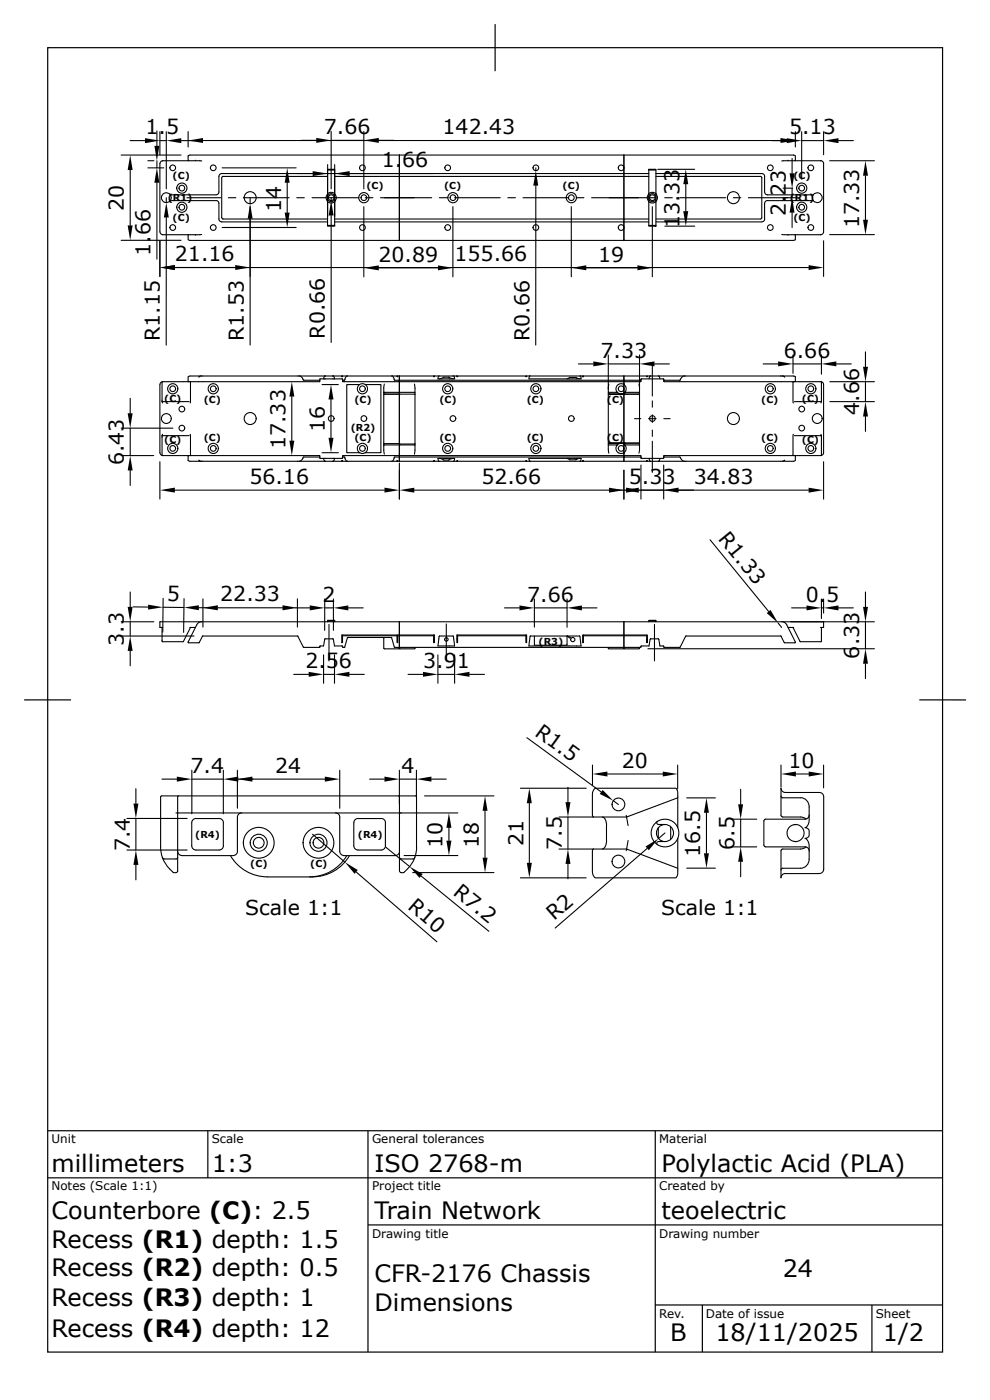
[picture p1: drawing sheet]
<svg xmlns="http://www.w3.org/2000/svg" width="210mm" height="297mm" viewBox="0 0 210 297" stroke-linecap="round" stroke-linejoin="round" font-family="sans-serif">
<g fill="none" stroke="#000" stroke-width=".23">
<path d="M25.7 32.9h12.8M27.6 29.9h3.2M27.6 36.1v11.8M31.4 34.1h1.3M31.4 35.7h3.4M33.3 27.8v3.2M33.3 34.1v1.6M33.3 38.8v16.2M34 28v4.9M34 34.8v14.4M34 29.9h1.3M35.3 28v12.1"/>
<path d="M38.5 29.9h3.2M39.9 28v3.2M41.5 34v.1M42.8 34.2l-8.3-.1a.61 .61 0 0 0-.5 .6M43.1 29.8h122.6M47.2 35.7h15.7M61 38.8v6.4M69.6 37.5h-22.4l-.1 .3v8.4l.3 .3h22.2M69.6 36.1v-.1h1.5v.1h-1.5v6.3M69.6 35v11M70.3 27.9v12.2M71.1 36.1v6.8"/>
<path d="M71.1 37.5h66.7M71.1 35v11M77.3 27.9v12.2M84.8 32.9v18.2M84.8 32.9h-44.4l-.5 .2v.9l.2 .1M84.8 32.9h47.7M113.8 35.7v.6M113.8 39.4v33.9M132.5 32.9v18.2M132.5 32.9h36l.4 .2v.9M137.8 36.9h-90.7a.6 .6 0 0 0-.6 .6v3.3a.6 .6 0 0 1-.6 .6l-9.8-.1M137.8 36h1.5v.1h-1.5z"/>
<path d="M137.8 36.1v5M139.3 36.9h22.5a.6 .6 0 0 1 .6 .6M139.3 37.5h22.2M139.3 36.1v5M139.7 36h7.8M145.6 39.1v5.8M161.5 37.5l.3 .3v8.4l-.3 .3M162.4 37.5v3.3M163.9 29.9h3.2M166.3 40h2M167.3 34v.1M168.2 33.6v3.2"/>
<path d="M168.2 40v2M168.9 28v3.2M168.9 34l-.1 .1M170.2 29.9h4.7M170.2 28v10.1M174.3 34.1a.6 .6 0 0 1 .6 .6M174.3 34.1l-8.3 .1M174.3 34.1h.1M174.9 28v4.9M174.9 34.8v14.4M176.2 34.1h9.5M178.1 29.9h3.1"/>
<path d="M183.8 37.3v9.4M25.7 51h12.8M34 51.1v7.6M34 49.2a.61 .61 0 0 0 .5 .6h8.3M35.3 42v1M35.3 46.2v27.1M36.2 42.6h9.7M36.2 42.6h-.1M37.1 56.8h134.6M39.7 42h7.1M40.1 49.8l-.2 .2v.9l.5 .2h44.4M41.5 49.9v.1"/>
<path d="M45.9 42.6a.6 .6 0 0 1 .6 .6v3.3a.6 .6 0 0 0 .6 .6M47.1 47.1h22.5M47.2 48.3h15.7M48.5 42h1.6M51.7 42h9.7M53.1 42v1.3M53.1 43.9v29.4M63 42h1.6M66.3 42h9.7M69.6 42.4v5.5M69.6 41.6a.85 .85 0 0 1 .7-.5 .85 .85 0 0 1 .8 .5M69.6 42.4a.85 .85 0 0 0 .7 .4 .85 .85 0 0 0 .8-.4"/>
<path d="M69.6 41.2l-.4 .8 .4 .8M70.3 42v.6M70.3 45.8v26.9M71.1 42.9v5h-1.5v.1h1.5v-.1M71.1 46.5h66.7M71.1 47.1h66.7M71.1 41.1a1.14 1.14 0 0 0-1.5 0M71.1 42.8a1.14 1.14 0 0 1-1.5 0M71.1 41.2l.3 .8-.3 .8M77.3 43.9v14.9M77.6 42h1.6M80.4 56.9h12.6"/>
<path d="M80.8 42h10.9M84.8 51.1h47.7M93.3 42h1.6M96.2 43.9v14.9M96.5 42h9.7M107.8 42h1.7M111.1 42h9.7M121.3 43.9v14.9M122.4 42h1.6M124.5 56.9h10.9M125.6 42h13.9M137.8 42.4a.85 .85 0 0 0 .7 .4 .85 .85 0 0 0 .8-.4"/>
<path d="M137.8 41.6a.85 .85 0 0 1 .7-.5 .85 .85 0 0 1 .8 .5M137.8 47.9h1.5v.1h-1.5zM137.8 41.6v.8M137.8 41.1v.5M137.8 42.4v.5M137.8 42.9v5M137.8 41.2l-.4 .8 .4 .8M137.8 42.8a1.14 1.14 0 0 0 1.5 0M137.8 41.1a1.14 1.14 0 0 1 1.5 0M138.5 43.9v14.9M139.3 41.2l.3 .8-.3 .8M139.3 41.6v.8"/>
<path d="M139.3 41.1v.5M139.3 42.4v.5M139.3 46.5h22.2M139.3 47.1h22.5M139.3 42.9v5M141.1 42h1.7M141.2 48h6.3M144.4 42h9.7M155.7 42h1.6M158.9 42h10.3M162.4 43.2v3.3M162.4 46.5a.6 .6 0 0 1-.6 .6"/>
<path d="M162.4 40.8a.6 .6 0 0 0 .6 .6l9.7-.1M163 42.6h9.6M163 42.6a.6 .6 0 0 0-.6 .6M166 49.8l8.3 .1M167.3 49.9v.1M168.2 45.2v3.1M168.8 49.8l.1 .2M168.9 50v.9l-.4 .2h-36M172.6 42.6h.1M172.7 41.3a1.04 1.04 0 0 0 0 1.3M172.7 41.3a1.04 1.04 0 0 1 1.6-.1 1.04 1.04 0 0 1 0 1.6 1.04 1.04 0 0 1-1.6-.2M174.3 49.9h.1"/>
<path d="M174.4 49.8h-.1M174.9 49.2a.6 .6 0 0 1-.6 .6M174.9 51.1v7.6M176.2 49.8h9.5M42.3 80l-.1 .1M42.3 80h.1M42.7 79.8l-.4 .2M63.5 79.8l.5 .2 .5 .8h3.4M69 79.9l-.3 .5M70.7 79.9h.1M70.8 79.8l.2 .6M72.6 79.9v.1h.1v-.1"/>
<path d="M73.7 79.8l-.3 .3-.2 .6-.5-.1M83.2 79.8l.4 .3 .2 .6 1 .1v.3h-11.9l-.2-.6M84.3 79.9h-43.9l-.5 .1v1l.2 .1M84.3 79.9v.1h.2v-.1M84.3 79.9h.5M84.8 79.9v.9h47.7v-.9M84.8 79.9v3.5M84.8 79.9h7.4M92.1 79.9v.1h.1v-.1M92.2 79.9h4.8M93.2 79.8l-.2 .6M96.4 79.8l.1 .6"/>
<path d="M97 79.9v.1h.2v-.1h14.5v.1h.1v-.1M97 79.9h.2M111.7 79.9h12M112.5 79.8l-.2 .6M122.8 77.3h3.2M123.2 79.8l.2 .6M123.7 79.9h.2v.1h-.2zM123.9 79.9h8.6M129.2 75.4v7.3M129.2 77.3h6.6M132.5 79.9v1.1M132.5 79.9h4.8v.1h.2v-.1"/>
<path d="M135.8 75.4v7.3M137.3 79.9h.8M138.5 77.5v6.6M139 77.3h3.1M139.8 79.9h28.7l.4 .1v1M145.3 79.8l-.4 .2-.6 .8h-3.2l-.2-.2M162.1 77.3h3.1M166.1 79.8l.4 .2M166.5 80h.1M166.5 80l.1 .1M168.4 77.3h6M168.4 75.4v3.9"/>
<path d="M174.4 75.4v4.1M177.6 77.3h3.2M183.8 74.7v3.2M25.7 96.8h6.9M25.7 90.9h11M27.6 84.6v3.2M27.6 90.9v5.9M27.6 99.9v3.2M34 81.7v14.4v.3l.5 .3M34 98.1v7.9M34.4 85.2l.1 .1M34.4 96.6l.1 .2"/>
<path d="M34.5 92.2l-.1 .3v4.1M34.5 96.8h33.3M34.5 85.3h5.7M34.5 92.5h5.7M34.5 81l-.1 .2v4.1l.1 .3M34.5 92.5l-.1 .2M40.1 96.7l-.2 .2v.9l.5 .2h30.3M40.3 81l.2 .2-.1 4.4M40.4 92.2v4.4M40.5 96.6l-.2 .2M42.2 97.7l.1 .1M42.3 97.8h.1"/>
<path d="M42.3 97.8l.4 .2M62 84.2v9.4M64.3 97.3l-.3 .5-.5 .2M64.4 97.1l-.1 .2M67.8 96.7l.1 .2M67.9 96.9v.4M67.9 97.1h-3.5M67.9 80.9l-.1 .2h-33.3l-.5 .3v.3M67.9 97.3h4.8M68.4 96.1h3.5M68.4 81.7h3.5M68.7 97.4l.3 .6"/>
<path d="M70.3 84.8v8.2M70.7 98h.1M70.7 98h2M71 97.4l-.2 .6M72.6 98v-.2h.1v.2h1M72.7 80.5h-4.7l-.1 .5M72.7 97.2l.4-.1 .2 .2M72.9 96.8h11.9v.1M72.9 96.7l-.2 .6M73.3 97.3l.4 .7M73.7 98h9.5M73.8 81.7h2.6"/>
<path d="M73.8 81.7l-.2 .1v14.2l.2 .1h2.6M76.4 96.1a1.08 1.08 0 0 0 1.2 0M76.4 96.1a1.08 1.08 0 0 1-.3-1.6 1.08 1.08 0 0 1 1.7 0 1.08 1.08 0 0 1-.2 1.6M77.6 96.1h3.2M77.6 81.7h3.2M80.8 81.7l.1 14.3-.1 .1M81.5 83.8h.1M81.5 83.4v.4M81.5 94.1v.3M81.6 81.6l-.1 1.8h3.3M81.6 83.7h.1M81.6 83.7h3.1z"/>
<path d="M83.2 98h1.1v-.2l.5 .2M83.7 97.3l.1-.2h48.7v.9M83.7 97.3l-.5 .7M84.3 98h.2M84.7 83.7h.1M84.8 94.4h-3.3l.1 2.1M84.8 96.9v1.1M84.8 83.8v13.1M84.8 94.4v2.4h47.7v1.2M84.8 83.7v10.4l-.1 .1h-3.2v-10.4M84.8 94.4h3.3l-.1 2.1M84.8 83.7h3.3v10.5h-3.3"/>
<path d="M84.8 83.4h3.3M84.8 98h7.3M84.8 98.4v7.6M88 81.6l.1 2.1M88.1 94.2v.2M92.1 98v-.2h.1v.2M92.1 98h1.1M93 80.5h3.5M93.2 98h4M93.2 97.4l1 .3M94.2 80.1l-1 .4M94.2 80.1h1.1l1 .4"/>
<path d="M96.3 97.4l-1 .3h-1.1M96.5 97.4h-3.5l.2 .6M96.5 97.4l-.1 .6M97 98v-.2h.2v.2h14.5v-.2h.1v.2M111.7 98h20.8M112.3 80.5h11.1M112.3 97.4h11.1M112.3 97.4l.2 .6M120.4 80.5h.1M120.4 97.4h.1M120.4 97.4l.6 .2M120.9 80.2l-.5 .2"/>
<path d="M121 97.7h1.2M122.2 80.2h-1.3M122.2 80.2h.1M122.3 80.2l.9 .3M123.2 97.4l-1 .2M123.4 97.4l-.2 .6M123.7 98v-.2h.2v.2M129.2 94.4l.1 1.9M129.2 83.4v11l1.9 .1a1.1 1.1 0 0 0 .2 1.7M129.3 81.6l-.1 1.8 1.9-.1a1.1 1.1 0 0 1 .2-1.6M129.3 94.1h.1M129.3 83.7h.1"/>
<path d="M129.3 83.7h3.1h-3.1M131.1 83.3a1.08 1.08 0 0 0 1.4 .2M131.3 81.7l.6-.2 .6 .2M132.4 94.1h.1M132.4 94.2l.1 .1M132.4 94.1h-3.1h3.1M132.4 83.7h.1M132.5 94.3a1.08 1.08 0 0 0-1.4 .2M132.5 81v.1h-47.7v2.6M132.5 81.7v14.4M132.5 83.5l-.1 .1M132.5 81.5v.2"/>
<path d="M132.5 81.5v-.4v.5M132.5 96.1a1.09 1.09 0 0 0 .2-1.6l3.1-.1-.1 1.9M132.5 81.5v15.3v-.5M132.5 81v.1h3.5l.2-.6h4.7l.2 .6h27.7M132.5 94.3l.1 .1M132.5 81.7a1.09 1.09 0 0 1 .2 1.6l3.1 .1v11M132.5 98h4.8v-.2h.2v.2M132.5 99.9v6.1M132.5 96.1l-.6 .2-.6-.1M132.5 83.5h.1M132.5 94.4l.2 .1M132.6 94.1h.1"/>
<path d="M132.6 83.7h.1M132.6 83.7h3.1M132.6 94.1h3.1M132.7 83.3l-.2 .2M134.7 88.9h1.4M135.7 81.6l.1 1.8M135.7 83.7h.1M135.7 94.1h.1M136 96.8h-3.5v.3l3.6 .1M136 96.7l.1 .6M136.1 98.8v7.2M136.1 80.6l-.1 .2h-3.5v.2"/>
<path d="M136.1 97.3h4.8M137.3 98h.8M137.7 88.9h1.6M137.8 80.4l.3-.5h1.8l.2 .5M137.8 97.4l.3 .6h1.8l.2-.6M138.5 85.2v1.3M138.5 88.1v1.6M138.5 91.3v1.4M138.5 93.7v6.6M140.9 98.8v7.2M141 88.9h1.3M141.1 96.7l-.2 .6"/>
<path d="M144.4 97.1l.1 .2M144.4 97.1l-3.5 .1M144.5 97.3l.4 .5 .4 .2M166.5 97.8l-.4 .2M166.5 97.8h.1M166.6 97.7l-.1 .1M168.4 96.6l.1 .2M168.5 92.2l-.1 4.4M168.5 81l-.1 .2 .1 4.4M168.7 92.5h5.6l.2 .2M168.7 85.3h5.6M168.8 81.1h5.5"/>
<path d="M168.8 96.7l.1 .2M168.9 96.9v.9l-.4 .2h-28.7M168.9 80.9l-.1 .2M174.3 92.2l.1 .3v4.1M174.3 81l.1 4.2M174.3 81.1l.5 .3 .1 .3M174.4 85.2l-.1 .4M174.5 96.6l-.2 .2h-33.2M174.5 85.2l-.2 .1M174.9 81.7v14.4l-.1 .3-.5 .3M174.9 98.1v7.9M176.2 81.1h9.5"/>
<path d="M176.2 85.3h9.5M183.8 81.1v4.2M183.8 88.5v3.1M37.1 104.1h44.5M88 104.1h41.3M129.8 104.1h3.1M135.6 104.1h36.1M150.8 114.6l12.4 15.3M25.7 135.1h15.5M25.7 132.1h7M27.6 125.7v3.2M27.6 132.1v3"/>
<path d="M27.6 138.2v3.2M28.3 128.9h3.2M34 132.1v1.2h.6M34 132.1h50.8M34 132v.1M34.4 133.3v2.9l.1 .1M34.6 129h4.5M34.6 127.1v7.2M39.1 127.1l-.1 7.2M40.3 133.3h1.2M40.4 133.3l-1.5 3h-4.4M42.2 129.1h3.2"/>
<path d="M42.9 132a1.21 1.21 0 0 0-1.1 .7l-1.9 3.7 2.4 .1M43 135.1l-.7 1.4M43.1 135.1h20.1M43.1 135.1h-.1M43.1 127.2v6M46.3 129.1h13.7M62.6 129.1h3.2M63.2 127.2v6M63.2 135.1h.1M63.3 135.1l1.2 2.4h3.4l.1-.3h.7l.4-1.5h1.6l.3 1.5h1.7M68.7 139.1v6M68.9 129.1h1.9"/>
<path d="M69 127.2l-.1 6.7M69.6 131.8h1.5v.1h-1.5zM69.6 131.9v.2M69.9 132.6v7.8M70.8 127.2v6.7M71 139.1v6M71.1 131.9v.2M72.7 135v1.5h-.1v-1.6h19.6v1.6h-.1v-1.5M72.7 134.9v.1h11.6M74 129.1h3.1M81.5 135.4v2.4h3.2M83.2 135.5l-9.3-.1-.7 2-.3 .1-.2-.3"/>
<path d="M84.3 134.9v.1M84.5 134.9v1.6h-.2v-1.5M84.8 132.1v5.6M84.8 132.1h47.7M84.8 137.7l-.1 .1M88.1 137.5l-.1 .3h-3.1l-.1-.1M92.1 134.9v.1h-7.6M93 139.1v6M93.4 135.1h2.8M94.8 132.5v7.9M96.2 135.1l.3 2.1h-3.5l.4-2.1M96.5 139.1v6"/>
<path d="M97.2 134.9v.1h14.5M97.2 135v1.5h-.2v-1.6h14.8v1.6h-.1v-1.5M107.1 129.1h3.2M111.7 134.9v.1M112.7 135.1h10.3M113.5 135.1v1.9h6.9v-1.9M113.5 129.1h6.9M113.5 127.2v6M120.4 127.2v6M120.4 135.1h.1M120.4 135.1l.7 .3-.1 .1zM123 135.1l.4 2.1h-11.1l.4-2.1"/>
<path d="M123.6 129.1h3.2M123.9 134.9v1.6h-.2v-1.6h13.8v1.6h-.2v-1.6M123.9 135h13.4M129.2 137.5l.1 .3h3.1M132.5 132.1v5.6M132.5 132.1h42.3M132.5 137.7l-.1 .1M135.8 137.5l-.1 .3h-3.1l-.1-.1M137.6 137.8h48.1M137.8 131.9v.2M139 132.6v7.8M139.3 131.9v-.1h-1.5v.1h1.5v.2"/>
<path d="M145.7 135.1h20.1M145.7 135.1l-1.4 2.4h-3.2l-.3-.3h-.7l-.3-1.5h-1.7l-.3 1.5h-1.6l-.2 .3h-52.2l-.6-2M165.2 132.3l.8 1M165.8 135.1h.1M165.9 135.1l.6 1.4M166 132a1.18 1.18 0 0 1 1.1 .7l1.8 3.7M167.3 133.3h1.2M167.9 132.1h17.8M168.1 129.1h3.2M168.4 133.3l1.6 3h4.4v-3M168.9 136.4l-2.4 .1M174.4 127.2v4.2"/>
<path d="M174.4 129.1h.5M174.8 132l.1 .1M174.9 132.1v1.2h-.6M174.9 127.2v3M178.1 129.1h3.1M183.8 125.7v3.2M183.8 132.1v5.7M62.4 143.2h3.2M68.7 143.2h2.3M74.2 143.2h3.2M86.6 143.2h3.2M93 143.2h3.5"/>
<path d="M99.7 143.2h3.2M111.9 156.7l15.8 11.5M183.8 141v3.1M27 173.8h12.7M28.9 167.5v3.2M28.9 173.8v6.7M34.1 169.2v10.7l.1 1.3 .3 1M34.4 165.5h3.2M37.4 172.7h.3M37.7 172.7h47.1M37.7 172.7v8.1M37.9 169l-.2 .2v3.5"/>
<path d="M40.7 163.6v9.2M40.7 165.5h6.7M41.6 173.9h4.9M41.6 173.8a.91 .91 0 0 0-.9 1v4.8a.91 .91 0 0 0 .9 .9h4.9M46.5 173.8a.91 .91 0 0 1 .9 .9M47.4 163.6v9.2M47.4 174.8v4.8M47.4 179.6a.91 .91 0 0 1-.9 .9M50.4 163.6v8.1M50.6 165.5h18.4M51.3 172.6a.91 .91 0 0 0-.9 1v7.2a.88 .88 0 0 1-.9 .9h-10.9a.94 .94 0 0 1-.9-.9M66.4 177.2l6.8 5.9"/>
<path d="M71.3 172.6a.88 .88 0 0 1 .8 1v7.2a.94 .94 0 0 0 .9 .9h10.9a.91 .91 0 0 0 .9-.9M72.1 163.6v8.1M76 173.9h4.9M76 173.8a.91 .91 0 0 0-.9 1v4.8a.91 .91 0 0 0 .9 .9h4.9a.88 .88 0 0 0 .9-.9l.1-4.9a.91 .91 0 0 0-1-.9M78.5 165.5h3.1M81.9 179.9l5.1 4.1M84.6 169l.2 .2M84.8 172.7v8.1M84.8 163.6v9.1M84.8 165.5h3.6M84.8 172.7h12.4M88.3 169h-54l-.2 .2"/>
<path d="M88.3 169l.1 .2M88.4 163.6v5.6M88.4 169.2l.1 11.2-.4 1.7M90.2 169h14.7M91.6 165.5h3.2M95.3 175.8v2.7M103 172.2v10M110.5 167.4h14M112.4 170.6v12.7M118.7 173.5h14.4l.3 1.8M120.6 167.2v3.2M120.6 173.5v6.8"/>
<path d="M125.8 162.5v4.3M127.9 173.5a1.5 1.5 0 0 1 .9 1.8v3.2M128.8 178.5a1.75 1.75 0 0 1-.9 1.8M129 164.4h11.7M130.2 170.1l1.1 .8M133 173.2l.1 .3 10.8-4.1v-.3a2.05 2.05 0 0 0-.3-1.7h-17.2l-.4 .6-.2 .7v4.5l.2 .3M133.4 178.5l-.3 1.8h-14.4M139.6 174.4l-.1 .4 .3 .3M139.6 174.5a2.94 2.94 0 0 1 4.6 2.4 2.94 2.94 0 0 1-4.6 2.5M139.6 174.5a2.94 2.94 0 0 0 0 4.9M139.8 175.8v2.3M139.8 175.1h1.4"/>
<path d="M139.8 178.7h1.4M139.8 178.7l-.3 .3 .1 .4M141.2 176.9l-1.4 1.2M141.2 175.1a1.81 1.81 0 0 0-1.8 1.8 1.81 1.81 0 0 0 1.8 1.8M141.2 175.1a1.81 1.81 0 0 1 1.8 1.8 1.81 1.81 0 0 1-1.8 1.8M142.4 175.6v2.7M143.9 162.5v5.1M143.9 178.1v6.7a2.05 2.05 0 0 1-.3 1.6h-17.2l-.4-.5-.2-.7v-4.5l.2-.4M143.9 169.4v6.4M145.8 169.5h6.1M150 172.6v8.6M155.4 174h5.3"/>
<path d="M155.4 179.9h5.3M157.3 167.6v3.2M157.3 174v5.9M162.2 174.4v5.1M162.2 179.5l.4 .4h8.3a.88 .88 0 0 1 .9 .9M165.8 169.1l.4 .3h3.8M165.8 167.4v5.8l.4 .3M165.8 167.4a.91 .91 0 0 0 1 .9h7.2M165.8 162.5v4.7M166.2 173.5h3.8M168.7 178.7h.1M168.8 175.1l-.2 .1"/>
<path d="M168.9 175.1h.1zM168.9 178.7h.1zM169 164.4h2.7M169 178.7h.1M170 169.4a1.88 1.88 0 0 1 1.8 2v2.8a1.67 1.67 0 0 1-.9 1.6 .88 .88 0 0 1 .9 .6v1.1a.9 .9 0 0 1-.9 .6 1.54 1.54 0 0 1 .9 1.6v2.8a1.88 1.88 0 0 1-1.8 1.9M170 173.5l.6 .1 .6 .3M171.2 179.9l-.6 .3-.6 .1M171.8 173.1a.91 .91 0 0 1-.9 .9h-8.3l-.4 .3M174 168.3a.91 .91 0 0 1 .9 .9v15.4a.91 .91 0 0 1-.9 .9M174.9 162.5v4.8M27 180.5h12.7M28.9 183.7v3.2"/>
<path d="M34.5 182.2l.6 1.2 .9 1.1M34.5 182.2l.4 .2M36 184.5l.8 .9 .8-.1 .1-.3M37.7 182.1l-.3 .3h-2.5M37.7 180.8v4.2M73.7 181.7a9.1 9.1 0 0 1-7.9 4.5M74.2 181.7a9.1 9.1 0 0 1-7.8 4.5l-9.6 .1a9.1 9.1 0 0 1-7.9-4.6M75.6 185.2l17.2 14.8M84.8 180.8v4.2M85.8 181.7h11.4M87.6 185.3h17.3M88.1 182.2a7.8 7.8 0 0 1-2.4 3.1h-.7l-.2-.3"/>
<path d="M88.1 182.1l-.1 .2-.3 .1h-2.5l-.4-.3M89.4 186.1l14.4 11.7M110.5 186.4h14M120.6 183.5v3.2M133 180.7l.1-.4 10.8 4.1M137.4 180.2l-19.5 16.9M145.8 184.4h6.1M157.3 183v3.2M166.2 184.4h3.8M166.2 184.4l-.4 .4M170 180.3h-3.8l-.3 .2-.1 5.9a.91 .91 0 0 1 1-.9h7.2"/>
<circle cx="36.7" cy="35.6" r=".6"/>
<circle cx="38.6" cy="40" r=".6"/>
<circle cx="38.6" cy="40" r="1.08"/>
<circle cx="45.3" cy="35.6" r=".6"/>
<circle cx="77" cy="35.6" r=".6"/>
<circle cx="95.1" cy="35.6" r=".6"/>
<circle cx="113.8" cy="35.6" r=".6"/>
<circle cx="131.9" cy="35.6" r=".6"/>
<circle cx="163.6" cy="35.6" r=".6"/>
<circle cx="170.2" cy="40" r=".6"/>
<circle cx="170.2" cy="40" r="1.08"/>
<circle cx="172.2" cy="35.6" r=".6"/>
<circle cx="35.3" cy="42" r="1.04"/>
<circle cx="36.7" cy="48.3" r=".6"/>
<circle cx="38.6" cy="44" r=".6"/>
<circle cx="38.6" cy="44" r="1.08"/>
<circle cx="45.3" cy="48.3" r=".6"/>
<circle cx="53.1" cy="42" r="1.27"/>
<circle cx="70.3" cy="42" r=".6"/>
<circle cx="77" cy="48.3" r=".6"/>
<circle cx="77.3" cy="42" r=".6"/>
<circle cx="77.3" cy="42" r="1.08"/>
<circle cx="95.1" cy="48.3" r=".6"/>
<circle cx="96.2" cy="42" r=".6"/>
<circle cx="96.2" cy="42" r="1.08"/>
<circle cx="113.8" cy="48.3" r=".6"/>
<circle cx="121.3" cy="42" r=".6"/>
<circle cx="121.3" cy="42" r="1.08"/>
<circle cx="131.9" cy="48.3" r=".6"/>
<circle cx="138.5" cy="42" r=".6"/>
<circle cx="155.7" cy="42" r="1.27"/>
<circle cx="163.6" cy="48.3" r=".6"/>
<circle cx="170.2" cy="44" r=".6"/>
<circle cx="170.2" cy="44" r="1.08"/>
<circle cx="172.2" cy="48.3" r=".6"/>
<circle cx="35.3" cy="88.9" r="1.04"/>
<circle cx="36.7" cy="82.6" r="1.08"/>
<circle cx="36.7" cy="95.2" r="1.08"/>
<circle cx="36.7" cy="82.6" r=".6"/>
<circle cx="36.7" cy="95.2" r=".6"/>
<circle cx="38.6" cy="90.9" r=".6"/>
<circle cx="38.6" cy="86.9" r=".6"/>
<circle cx="45.3" cy="82.6" r="1.08"/>
<circle cx="45.3" cy="95.2" r="1.08"/>
<circle cx="45.3" cy="82.6" r=".6"/>
<circle cx="45.3" cy="95.2" r=".6"/>
<circle cx="53.1" cy="88.9" r="1.27"/>
<circle cx="70.3" cy="88.9" r=".6"/>
<circle cx="77" cy="95.2" r=".6"/>
<circle cx="77" cy="82.6" r=".6"/>
<circle cx="77" cy="82.6" r="1.08"/>
<circle cx="77.3" cy="88.9" r=".6"/>
<circle cx="95.1" cy="82.6" r="1.08"/>
<circle cx="95.1" cy="95.2" r="1.08"/>
<circle cx="95.1" cy="82.6" r=".6"/>
<circle cx="95.1" cy="95.2" r=".6"/>
<circle cx="96.2" cy="88.9" r=".6"/>
<circle cx="113.8" cy="95.2" r="1.08"/>
<circle cx="113.8" cy="82.6" r="1.08"/>
<circle cx="113.8" cy="95.2" r=".6"/>
<circle cx="113.8" cy="82.6" r=".6"/>
<circle cx="121.3" cy="88.9" r=".6"/>
<circle cx="131.9" cy="95.2" r=".6"/>
<circle cx="131.9" cy="82.6" r=".6"/>
<circle cx="138.5" cy="88.9" r=".6"/>
<circle cx="155.7" cy="88.9" r="1.27"/>
<circle cx="163.6" cy="82.6" r="1.08"/>
<circle cx="163.6" cy="95.2" r="1.08"/>
<circle cx="163.6" cy="82.6" r=".6"/>
<circle cx="163.6" cy="95.2" r=".6"/>
<circle cx="170.2" cy="90.9" r=".6"/>
<circle cx="170.2" cy="86.9" r=".6"/>
<circle cx="172.2" cy="82.6" r="1.08"/>
<circle cx="172.2" cy="95.2" r="1.08"/>
<circle cx="172.2" cy="82.6" r=".6"/>
<circle cx="172.2" cy="95.2" r=".6"/>
<circle cx="173.5" cy="88.9" r="1.04"/>
<circle cx="94.8" cy="135.8" r=".37"/>
<circle cx="121.6" cy="135.8" r=".45"/>
<circle cx="54.9" cy="179" r="1.14"/>
<circle cx="54.9" cy="179" r="1.81"/>
<circle cx="54.9" cy="179" r="3.3"/>
<circle cx="67.6" cy="179" r="1.14"/>
<circle cx="67.6" cy="179" r="1.81"/>
<circle cx="67.6" cy="179" r="3.3"/>
<circle cx="131.3" cy="170.9" r="1.35"/>
<circle cx="168.9" cy="176.9" r="1.81"/>
<circle cx="131.3" cy="183" r="1.35"/>
</g>
<g fill="#000">
<path d="M27.6 32.9l.6 3.2h-1.1zM30.8 29.3l3.2 .6-3.2 .5zM32.8 31h1l-.5 3.1zM33.3 35.7l.5 3.1h-1zM35.3 29.9l3.2-.6v1.1zM39.9 29.8l3.2-.5v1.1zM61 35.7l.5 3.1h-1zM66.4 36.3l3.2 .6-3.2 .5zM67.2 29.3l3.1 .5-3.1 .5zM71.1 36.9l3.2-.6v1.1zM77.3 29.8l3.1-.5v1zM113.8 36.3l.5 3.1h-1.1z"/>
<path d="M145.6 36l.5 3.1h-1zM165.7 29.3l3.2 .5-3.2 .6zM167.1 29.3l3.1 .6-3.1 .5zM167.7 36.8h1l-.5 3.2zM174.9 29.9l3.2-.6v1.1zM183.8 34.1l.5 3.2h-1zM27.1 47.9h1.1l-.6 3.1zM35.3 43l.5 3.2h-1zM34 56.8l3.1-.5v1.1zM34 56.8l3.1-.5v1zM50 56.3l3.1 .5-3.1 .5zM53.1 43.3l.6 3.1h-1.1z"/>
<path d="M60.5 45.2h1l-.5 3.1zM70.3 42.6l.5 3.2h-1zM77.3 56.9l3.1-.5v1zM93 56.4l3.2 .5-3.2 .5zM121.3 56.9l3.2-.6v1.1zM135.4 56.3l3.1 .6-3.1 .5zM145.1 44.9h1l-.5 3.1zM168.2 42l.5 3.2h-1zM171.7 56.3l3.2 .5-3.2 .6zM183.3 46.7h1l-.5 3.1zM126 76.8l3.2 .5-3.2 .5zM135.8 77.3l3.2-.5v1z"/>
<path d="M165.2 76.8l3.2 .5-3.2 .5zM174.4 77.3l3.2-.5v1zM183.3 77.9h1l-.5 3.2zM27.1 87.8h1.1l-.6 3.1zM27.6 96.8l.6 3.1h-1.1zM62 81.1l.5 3.1h-1.1zM61.4 93.6h1.1l-.5 3.2zM70.3 81.7l.5 3.1h-1zM69.8 93h1l-.5 3.1zM183.8 85.3l.5 3.2h-1zM34 104.1l3.1-.5v1zM81.6 103.6l3.2 .5-3.2 .5z"/>
<path d="M84.8 104.1l3.2-.5v1zM129.3 103.6l3.2 .5-3.2 .5zM132.9 103.6l3.2 .5-3.2 .5zM132.5 104.1l3.1-.5v1zM140.9 104.1l3.2-.5v1zM171.7 103.6l3.2 .5-3.2 .5zM27.6 135.1l.6 3.1h-1.1zM27.1 128.9h1.1l-.6 3.2zM31.5 128.4l3.1 .6-3.2 .5zM39.1 129l3.1-.4v1zM43.1 129.1l3.2-.5v1zM60 128.6l3.2 .5-3.2 .5z"/>
<path d="M65.8 128.6l3.1 .5-3.1 .5zM70.8 129.1l3.2-.5v1zM110.3 128.6l3.2 .5-3.2 .5zM120.4 129.1l3.2-.5v1zM162.8 130.2l.8-.6 1.6 2.7zM171.3 128.6l3.1 .5-3.1 .5zM174.9 129.1l3.2-.5v1zM183.3 128.9h1l-.5 3.2zM65.6 142.7l3.1 .5-3.1 .5zM71 143.2l3.2-.5v1zM89.8 142.7l3.2 .5-3.2 .5zM96.5 143.2l3.2-.5v1z"/>
<path d="M183.8 137.8l.5 3.2h-1zM28.3 170.7h1.1l-.5 3.1zM37.6 164.9l3.1 .6-3.1 .5zM47.4 165.5l3.2-.6v1.1zM50.4 165.5l3.2-.6v1.1zM69 164.9l3.1 .6-3.1 .5zM81.6 164.9l3.2 .6-3.2 .5zM88.4 165.5l3.2-.6v1.1zM95.3 172.7l.6 3.1h-1.1zM94.8 178.5h1.1l-.6 3.2zM103 169l.5 3.2h-1zM112.4 167.4l.5 3.2h-1z"/>
<path d="M120.1 170.4h1l-.5 3.1zM128 167.8l2.2 2.3-2.9-1.5zM125.8 164.4l3.2-.5v1zM137.1 179.8l2.7-1.7-2 2.5zM140.7 163.9l3.2 .5-3.2 .5zM150 169.5l.5 3.1h-1zM156.7 170.8h1.1l-.5 3.2zM165.8 164.4l3.2-.5v1zM171.7 163.9l3.2 .5-3.2 .5zM28.9 180.5l.5 3.2h-1.1zM73.2 183.1l2.8 1.7-.7 .8zM87 184l2.8 1.6-.7 .9z"/>
<path d="M102.5 182.2h1l-.5 3.1zM111.9 183.3h1l-.5 3.1zM120.6 180.3l.5 3.2h-1zM149.5 181.2h1l-.5 3.2zM157.3 179.9l.5 3.1h-1.1z"/>
</g>
<g fill="none" stroke="#000" stroke-width=".25">
<path d="M10.1 10.1h190.1v277.1h-190.1zM105.1 5.1v10M15.1 148.6l-10 .1M195.2 148.6l9.9 .1M10.1 240.2h190.1M10.1 250.2h190.1M44.1 240.2v10M78.1 240.2v47M139.1 240.2v47M78.1 260.2h122.1M139.1 277.2h61.1M149.1 277.2v10"/>
<path d="M185.2 277.2v10"/>
</g>
<g font-size="5.1">
<text x="10.9" y="249">millimeters</text>
<text x="45" y="249">1:3</text>
<text x="79.5" y="249">ISO 2768-m</text>
<text x="140.5" y="249">Polylactic Acid (PLA)</text>
<text x="10.9" y="258.9">Counterbore (C): 2.5</text>
<text x="79.5" y="258.9">Train Network</text>
<text x="140.5" y="258.9">teoelectric</text>
<text x="10.9" y="265">Recess (R1) depth: 1.5</text>
<text x="10.9" y="271.1">Recess (R2) depth: 0.5</text>
<text x="79.5" y="272.3">CFR-2176 Chassis</text>
<text x="166.2" y="271.3">24</text>
<text x="10.9" y="277.4">Recess (R3) depth: 1</text>
<text x="79.5" y="278.4">Dimensions</text>
<text x="10.9" y="284">Recess (R4) depth: 12</text>
<text x="142.3" y="284.8">B</text>
<text x="151.9" y="284.8">18/11/2025</text>
<text x="187.5" y="284.8">1/2</text>
</g>
<g font-size="4.4">
<text x="30.9" y="28.5">1</text>
<text x="33.7" y="28.5">.5</text>
<text x="68.8" y="28.5">7</text>
<text x="71.6" y="28.5">.66</text>
<text x="94" y="28.5">142.43</text>
<text x="167.6" y="28.5">5</text>
<text x="170.3" y="28.5">.13</text>
<text x="81" y="35.5">1.</text>
<text x="85.4" y="35.5">66</text>
<text x="166.9" y="41.6" transform="rotate(-90 166.9 41.6)">2</text>
<text x="166.9" y="38.8" transform="rotate(-90 166.9 38.8)">3</text>
<text x="26.3" y="44.8" transform="rotate(-90 26.3 44.8)">20</text>
<text x="59.7" y="45" transform="rotate(-90 59.7 45)">14</text>
<text x="144.3" y="45.7" transform="rotate(-90 144.3 45.7)">3.33</text>
<text x="166.9" y="45.9" transform="rotate(-90 166.9 45.9)">2.</text>
<text x="32" y="50" transform="rotate(-90 32 50)">66</text>
<text x="144.3" y="48.5" transform="rotate(-90 144.3 48.5)">1</text>
<text x="182.5" y="48.5" transform="rotate(-90 182.5 48.5)">17.33</text>
<text x="32" y="54.4" transform="rotate(-90 32 54.4)">1.</text>
<text x="37.1" y="55.5">21.16</text>
<text x="80.4" y="55.5">20.89</text>
<text x="96.5" y="55.5">155.66</text>
<text x="127" y="55.5">19</text>
<text x="69" y="71.9" transform="rotate(-90 69 71.9)">R0.66</text>
<text x="34" y="72.5" transform="rotate(-90 34 72.5)">R1.15</text>
<text x="51.8" y="72.4" transform="rotate(-90 51.8 72.4)">R1.53</text>
<text x="112.4" y="72.4" transform="rotate(-90 112.4 72.4)">R0.66</text>
<text x="127.5" y="76">7</text>
<text x="130.3" y="76">.33</text>
<text x="166.4" y="76">6</text>
<text x="169.2" y="76">.66</text>
<text x="182.5" y="81" transform="rotate(-90 182.5 81)">6</text>
<text x="182.5" y="88.1" transform="rotate(-90 182.5 88.1)">4.6</text>
<text x="60.6" y="95.4" transform="rotate(-90 60.6 95.4)">17.33</text>
<text x="69" y="91.9" transform="rotate(-90 69 91.9)">16</text>
<text x="26.3" y="98.8" transform="rotate(-90 26.3 98.8)">6</text>
<text x="26.3" y="96" transform="rotate(-90 26.3 96)">.43</text>
<text x="53" y="102.8">56.16</text>
<text x="102.2" y="102.8">52.66</text>
<text x="133.5" y="102.8">5</text>
<text x="136.3" y="102.8">.33</text>
<text x="147.3" y="102.8">34.83</text>
<text x="152.3" y="114.5" transform="rotate(51 152.3 114.5)">R1.33</text>
<text x="35.4" y="127.7" transform="rotate(1 35.4 127.7)">5</text>
<text x="46.8" y="127.7">22.33</text>
<text x="68.5" y="127.8">2</text>
<text x="111.9" y="127.8">7</text>
<text x="114.7" y="127.8">.66</text>
<text x="171.1" y="127.8">0.</text>
<text x="175.5" y="127.8">5</text>
<text x="26.3" y="137.2" transform="rotate(-90 26.3 137.2)">3</text>
<text x="26.3" y="134.4" transform="rotate(-90 26.3 134.4)">.3</text>
<text x="182.5" y="137.1" transform="rotate(-90 182.5 137.1)">.33</text>
<text x="64.9" y="141.9">2.</text>
<text x="69.2" y="141.9">5</text>
<text x="72" y="141.9">6</text>
<text x="89.9" y="141.9">3.</text>
<text x="94.2" y="141.9">9</text>
<text x="97" y="141.9">1</text>
<text x="182.5" y="139.9" transform="rotate(-90 182.5 139.9)">6</text>
<text x="113.4" y="156.1" transform="rotate(36 113.4 156.1)">R1.5</text>
<text x="40.5" y="164.2">7.4</text>
<text x="58.4" y="164.2">24</text>
<text x="85.3" y="164.2">4</text>
<text x="132.1" y="163.1">20</text>
<text x="167.5" y="163.1">10</text>
<text x="111.1" y="179.6" transform="rotate(-90 111.1 179.6)">21</text>
<text x="27.6" y="180.8" transform="rotate(-90 27.6 180.8)">7.4</text>
<text x="94" y="180.1" transform="rotate(-90 94 180.1)">10</text>
<text x="101.6" y="180.1" transform="rotate(-90 101.6 180.1)">18</text>
<text x="119.3" y="180.5" transform="rotate(-90 119.3 180.5)">7.5</text>
<text x="148.7" y="182" transform="rotate(-90 148.7 182)">16.5</text>
<text x="155.9" y="180.5" transform="rotate(-90 155.9 180.5)">6.5</text>
<text x="96" y="189.8" transform="rotate(39 96 189.8)">R7.2</text>
<text x="52" y="194.3">Scale 1:1</text>
<text x="86.4" y="192.8" transform="rotate(41 86.4 192.8)">R10</text>
<text x="117.7" y="195.6" transform="rotate(-41 117.7 195.6)">R2</text>
<text x="140.4" y="194.3">Scale 1:1</text>
</g>
<g font-size="2.5">
<text x="10.9" y="242.9">Unit</text>
<text x="45" y="242.9">Scale</text>
<text x="79" y="242.9">General tolerances</text>
<text x="140" y="242.9">Material</text>
<text x="10.9" y="252.8">Notes (Scale 1:1)</text>
<text x="79" y="252.8">Project title</text>
<text x="140" y="252.8">Created by</text>
<text x="79" y="262.9">Drawing title</text>
<text x="140" y="262.9">Drawing number</text>
<text x="140" y="280">Rev.</text>
<text x="149.9" y="280">Date of issue</text>
<text x="186" y="280">Sheet</text>
</g>
<g font-size="2">
<text x="36.6" y="38.1">(C)</text>
<text x="77.8" y="40.1">(C)</text>
<text x="94.3" y="40.1">(C)</text>
<text x="119.5" y="40.1">(C)</text>
<text x="168.5" y="38.1">(C)</text>
<text x="35.6" y="42.7">(R1)</text>
<text x="36.6" y="47">(C)</text>
<text x="167.7" y="42.7">(R1)</text>
<text x="168.5" y="47">(C)</text>
<text x="34.9" y="85.4">(C)</text>
<text x="43.3" y="85.6">(C)</text>
<text x="75.3" y="85.6">(C)</text>
<text x="93.3" y="85.6">(C)</text>
<text x="111.8" y="85.6">(C)</text>
<text x="128.9" y="85.6">(C)</text>
<text x="161.6" y="85.6">(C)</text>
<text x="170.3" y="85.4">(C)</text>
<text x="34.9" y="94">(C)</text>
<text x="43.3" y="93.7">(C)</text>
<text x="74.5" y="91.5">(R2)</text>
<text x="75.3" y="93.7">(C)</text>
<text x="93.3" y="93.7">(C)</text>
<text x="111.8" y="93.7">(C)</text>
<text x="128.9" y="93.7">(C)</text>
<text x="161.6" y="93.7">(C)</text>
<text x="170.3" y="94">(C)</text>
<text x="114.4" y="136.9">(R3)</text>
<text x="41.5" y="178.1">(R4)</text>
<text x="76" y="178.1">(R4)</text>
<text x="53.2" y="184.2">(C)</text>
<text x="65.9" y="184.2">(C)</text>
</g>
</svg>
